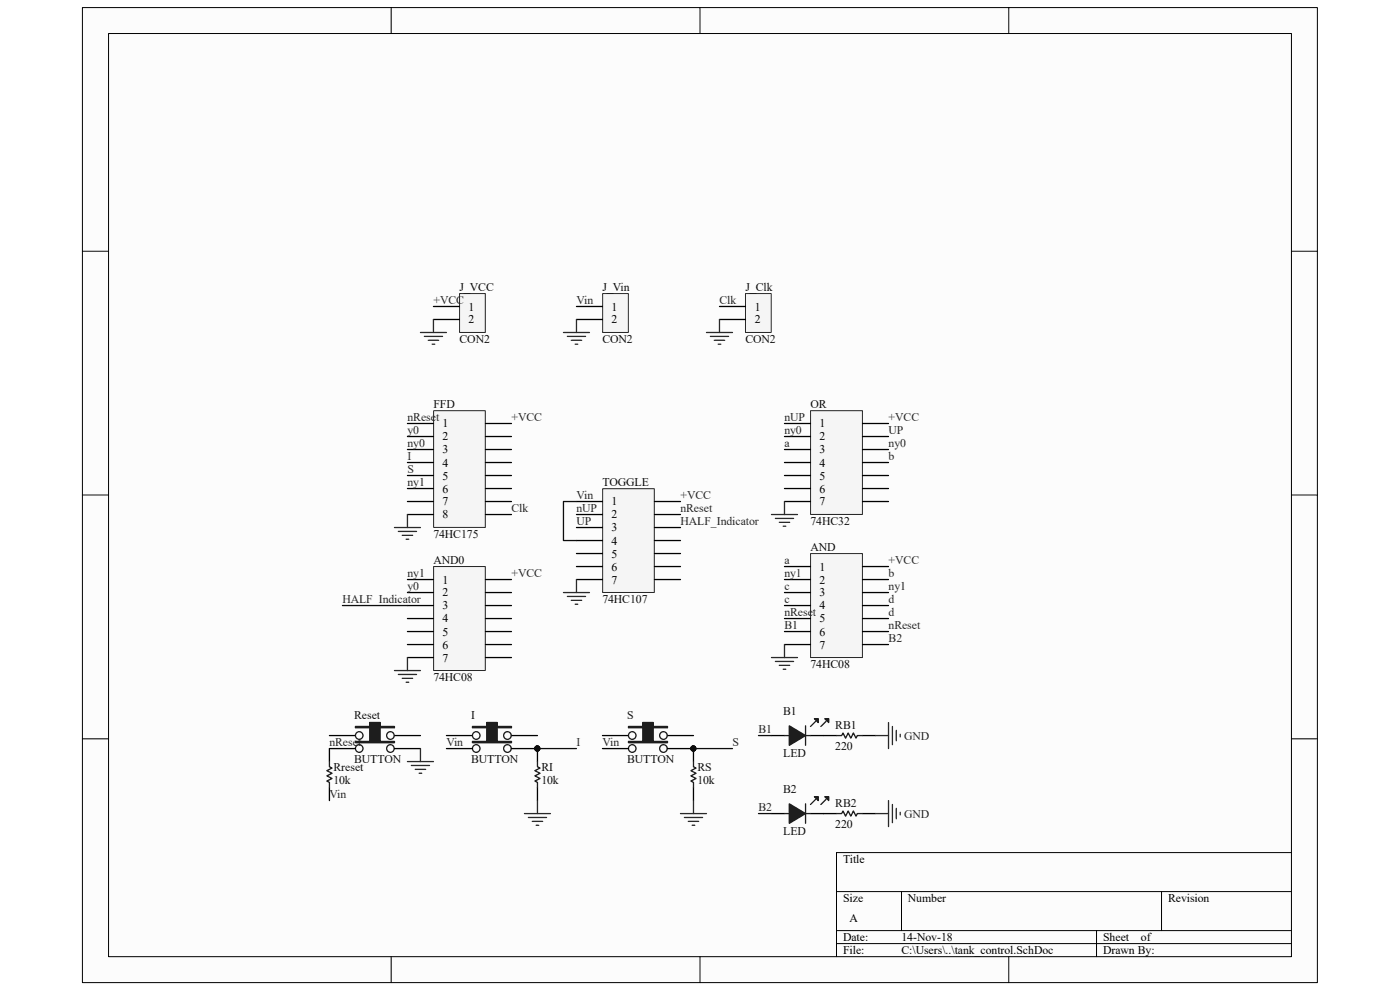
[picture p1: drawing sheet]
<svg xmlns="http://www.w3.org/2000/svg" width="297mm" height="210mm" viewBox="0 0 297 210" stroke-linecap="round" stroke-linejoin="round" font-family="sans-serif">
<path d="M17.5 1.7h262v206.7h-262z" fill="#fcfcfc"/>
<path d="M17.5 1.6h262v206.8h-262z" fill="none" stroke="#000" stroke-width=".21"/>
<path d="M23.1 7.2h250.9v195.7h-250.9z" fill="#fcfcfc"/>
<g fill="none" stroke="#000" stroke-width=".21">
<path d="M23 7.1h251v195.8h-251zM83 1.6v5.5M148.5 1.6v5.5M214 1.6v5.5M17.5 53.3h5.5M274 53.3h5.5M17.5 105h5.5M274 105h5.5M17.5 156.7h5.5M274 156.7h5.5M177.5 189.1h96.5M177.5 197.4h96.5"/>
<path d="M191.3 189.1v8.3M232.6 197.4v5.5M246.4 189.1v8.3M274 180.9h-96.5v22M83 202.9v5.5M148.5 202.9v5.5M177.5 200.2h96.5M214 202.9v5.5"/>
</g>
<path d="M97.5 62.3h5.5v8.2h-5.5z" fill="#f5f5f5"/>
<path d="M97.5 62.3h5.5v8.2h-5.5z" fill="none" stroke="#262626" stroke-width=".21"/>
<path d="M92 65h5.5M92 67.8h5.5" fill="none" stroke="#000" stroke-width=".28"/>
<path d="M127.9 62.3h5.4v8.2h-5.4z" fill="#f5f5f5"/>
<path d="M127.8 62.3h5.5v8.2h-5.5z" fill="none" stroke="#262626" stroke-width=".21"/>
<path d="M122.3 65h5.5M122.3 67.8h5.5" fill="none" stroke="#000" stroke-width=".28"/>
<path d="M158.2 62.3h5.4v8.2h-5.4z" fill="#f5f5f5"/>
<path d="M158.2 62.3h5.4v8.2h-5.4z" fill="none" stroke="#262626" stroke-width=".21"/>
<path d="M152.6 65h5.6M152.6 67.8h5.6" fill="none" stroke="#000" stroke-width=".28"/>
<path d="M92 87.2h11v24.7h-11z" fill="#f5f5f5"/>
<path d="M92 87.1h11v24.8h-11z" fill="none" stroke="#262626" stroke-width=".21"/>
<g fill="none" stroke="#000" stroke-width=".28">
<path d="M86.4 89.8h5.6M86.4 92.6h5.6M86.4 95.4h5.6M86.4 98.1h5.6M103 89.8h5.5M103 92.6h5.5M103 95.4h5.5M103 98.1h5.5M86.4 100.9h5.6M86.4 103.6h5.6M86.4 106.4h5.6M86.4 109.2h5.6"/>
<path d="M103 100.9h5.5M103 103.6h5.5M103 106.4h5.5M103 109.2h5.5"/>
</g>
<path d="M127.9 103.7h10.9v22h-10.9z" fill="#f5f5f5"/>
<path d="M127.8 103.7h11v22h-11z" fill="none" stroke="#262626" stroke-width=".21"/>
<g fill="none" stroke="#000" stroke-width=".28">
<path d="M122.3 106.4h5.5M122.3 109.2h5.5M122.3 111.9h5.5M122.3 114.7h5.5M122.3 117.4h5.5M138.8 106.4h5.6M138.8 109.2h5.6M138.8 111.9h5.6M138.8 114.7h5.6M138.8 117.4h5.6M122.3 120.2h5.5M122.3 122.9h5.5"/>
<path d="M138.8 120.2h5.6M138.8 122.9h5.6M163.7 156h2.7M171.9 156h2.8"/>
</g>
<path d="M170.9 154v4.1" fill="none" stroke="#1c1c1c" stroke-width=".28"/>
<path d="M167.5 154l3.4 2-3.4 2.1z" fill="#1c1c1c"/>
<path d="M166.4 156h1.1M167.5 154l3.4 2-3.4 2.1zM170.9 156h1M173.1 153l-1.2 1.1M175.3 153l-1.1 1.1" fill="none" stroke="#1c1c1c" stroke-width=".28"/>
<path d="M175 152.5h.8v.8z" fill="#1c1c1c"/>
<path d="M175 152.5h.8v.8z" fill="none" stroke="#1c1c1c" stroke-width=".28"/>
<path d="M172.8 152.5h.8v.8z" fill="#1c1c1c"/>
<path d="M172.8 152.5h.8v.8zM170.9 170.5v4.2" fill="none" stroke="#1c1c1c" stroke-width=".28"/>
<path d="M163.7 172.6h2.7M171.9 172.6h2.8" fill="none" stroke="#000" stroke-width=".28"/>
<path d="M167.5 170.5l3.4 2.1-3.4 2.1z" fill="#1c1c1c"/>
<path d="M166.4 172.6h1.1M167.5 170.5l3.4 2.1-3.4 2.1zM170.9 172.6h1M173.1 169.6l-1.2 1.1M175.3 169.6l-1.1 1.1" fill="none" stroke="#1c1c1c" stroke-width=".28"/>
<path d="M175 169h.8v.8z" fill="#1c1c1c"/>
<path d="M175 169h.8v.8z" fill="none" stroke="#1c1c1c" stroke-width=".28"/>
<path d="M172.8 169h.8v.8z" fill="#1c1c1c"/>
<path d="M172.8 169h.8v.8z" fill="none" stroke="#1c1c1c" stroke-width=".28"/>
<path d="M69.9 156h5.5M83.7 156h5.5" fill="none" stroke="#000" stroke-width=".28"/>
<path d="M75.4 154.1h3v-.8h2.2v.8h3.1v.3h-8.3z" fill-rule="evenodd" fill="#1c1c1c"/>
<g fill="none" stroke="#1c1c1c" stroke-width=".28">
<path d="M75.4 154.1h3v-.8h2.2v.8h3.1v.3h-8.3z"/>
<circle cx="76.2" cy="158.8" r=".81"/>
<circle cx="76.2" cy="156" r=".81"/>
<circle cx="82.8" cy="158.8" r=".81"/>
<circle cx="82.8" cy="156" r=".81"/>
</g>
<path d="M78.4 153.3h2.2v4h3.1v.3h-8.3v-.3h3z" fill-rule="evenodd" fill="#1c1c1c"/>
<path d="M78.4 153.3h2.2v4h3.1v.3h-8.3v-.3h3z" fill="none" stroke="#1c1c1c" stroke-width=".28"/>
<path d="M69.9 158.8h5.5M83.7 158.8h5.5M94.7 156h5.5M108.5 156h5.5" fill="none" stroke="#000" stroke-width=".28"/>
<path d="M100.2 154.1h3.1v-.8h2.2v.8h3v.3h-8.3z" fill-rule="evenodd" fill="#1c1c1c"/>
<g fill="none" stroke="#1c1c1c" stroke-width=".28">
<path d="M100.2 154.1h3.1v-.8h2.2v.8h3v.3h-8.3z"/>
<circle cx="101" cy="158.8" r=".81"/>
<circle cx="101" cy="156" r=".81"/>
<circle cx="107.6" cy="158.8" r=".81"/>
<circle cx="107.6" cy="156" r=".81"/>
</g>
<path d="M103.3 153.3h2.2v4h3v.3h-8.3v-.3h3.1z" fill-rule="evenodd" fill="#1c1c1c"/>
<path d="M103.3 153.3h2.2v4h3v.3h-8.3v-.3h3.1z" fill="none" stroke="#1c1c1c" stroke-width=".28"/>
<path d="M94.7 158.8h5.5M108.5 158.8h5.5M127.8 156h5.5M141.6 156h5.5" fill="none" stroke="#000" stroke-width=".28"/>
<circle cx="114" cy="158.8" r=".53" fill="#0e0e0e" stroke="#0e0e0e" stroke-width=".21"/>
<path d="M133.3 154.1h3.1v-.8h2.2v.8h3v.3h-8.3z" fill-rule="evenodd" fill="#1c1c1c"/>
<g fill="none" stroke="#1c1c1c" stroke-width=".28">
<path d="M133.3 154.1h3.1v-.8h2.2v.8h3v.3h-8.3z"/>
<circle cx="134.1" cy="156" r=".81"/>
<circle cx="134.1" cy="158.8" r=".81"/>
<circle cx="140.7" cy="156" r=".81"/>
<circle cx="140.7" cy="158.8" r=".81"/>
</g>
<path d="M136.4 153.3h2.2v4h3v.3h-8.3v-.3h3.1z" fill-rule="evenodd" fill="#1c1c1c"/>
<path d="M136.4 153.3h2.2v4h3v.3h-8.3v-.3h3.1zM177.5 156h1.1l.2-.5 .6 1.1 .5-1.1 .6 1.1 .5-1.1 .6 1.1 .3-.6h1.1M114 161.6v1.1l.6 .2-1.1 .6 1.1 .5-1.1 .6 1.1 .5-1.1 .6 .5 .3v1.1M147.1 161.6v1.1l.6 .2-1.1 .6 1.1 .5-1.1 .6 1.1 .5-1.1 .6 .5 .3v1.1M177.5 172.6h1.1l.2-.6 .6 1.1 .5-1.1 .6 1.1 .5-1.1 .6 1.1 .3-.5h1.1" fill="none" stroke="#1c1c1c" stroke-width=".28"/>
<path d="M114 158.8v2.8M127.8 158.8h5.5M141.6 158.8h5.5v2.8M174.7 156h2.8M183 156h2.7M114 167.1v2.7M147.1 167.1v2.7M174.7 172.6h2.8M183 172.6h2.7" fill="none" stroke="#000" stroke-width=".28"/>
<g fill="#0e0e0e" stroke="#0e0e0e" stroke-width=".21">
<circle cx="147.1" cy="158.8" r=".53"/>
<circle cx="114" cy="158.8" r=".53"/>
</g>
<g fill="none" stroke="#262626" stroke-width=".28">
<path d="M83.7 111.9h5.5M84.5 112.7h3.9M85.3 113.6h2.2M86.2 114.4h.5M86.4 109.2v2.7M119.5 125.7h5.6M120.4 126.5h3.8M121.2 127.4h2.2M122 128.2h.6M122.3 122.9v2.8M185.7 156h2.8M188.5 153.3v5.5"/>
<path d="M189.3 154.1v3.9M190.2 154.9v2.2M191 155.8v.5M111.3 172.6h5.5M112.1 173.4h3.9M112.9 174.2h2.2M113.7 175.1h.6M114 169.8v2.8M144.4 172.6h5.5M145.2 173.4h3.9M146 174.2h2.2M146.8 175.1h.6"/>
<path d="M147.1 169.8v2.8M185.7 172.6h2.8M188.5 169.8v5.5M189.3 170.7v3.8M190.2 171.5v2.2M191 172.3v.6"/>
</g>
<path d="M172 117.5h11v22h-11z" fill="#f5f5f5"/>
<path d="M172 117.4h11v22.1h-11z" fill="none" stroke="#262626" stroke-width=".21"/>
<g fill="none" stroke="#000" stroke-width=".28">
<path d="M166.4 120.2h5.5M166.4 122.9h5.5M166.4 125.7h5.5M166.4 128.5h5.5M166.4 131.2h5.5M166.4 134h5.5M166.4 136.7h5.5M183 120.2h5.5M183 122.9h5.5M183 125.7h5.5M183 128.5h5.5M183 131.2h5.5"/>
<path d="M183 134h5.5M183 136.7h5.5"/>
</g>
<path d="M172 87.2h11v21.9h-11z" fill="#f5f5f5"/>
<path d="M172 87.1h11v22h-11z" fill="none" stroke="#262626" stroke-width=".21"/>
<g fill="none" stroke="#000" stroke-width=".28">
<path d="M166.4 89.8h5.5M166.4 92.6h5.5M166.4 95.4h5.5M166.4 98.1h5.5M183 89.8h5.5M183 92.6h5.5M183 95.4h5.5M183 98.1h5.5M166.4 100.9h5.5M166.4 103.6h5.5M166.4 106.4h5.5M183 100.9h5.5"/>
<path d="M183 103.6h5.5M183 106.4h5.5"/>
</g>
<g fill="none" stroke="#262626" stroke-width=".28">
<path d="M89.2 70.5h5.5M90 71.4h3.9M90.9 72.2h2.2M91.7 73h.5M92 67.8v2.7M119.5 70.5h5.6M120.4 71.4h3.8M121.2 72.2h2.2M122 73h.6M122.3 67.8v2.7M149.9 70.5h5.5M150.7 71.4h3.9"/>
<path d="M151.5 72.2h2.2M152.4 73h.5M152.6 67.8v2.7M163.7 109.2h5.5M164.5 110h3.9M165.3 110.8h2.2M166.2 111.6h.5M166.4 106.4v2.8M163.7 139.5h5.5M166.4 136.7v2.8M164.5 140.3h3.9M165.3 141.1h2.2"/>
<path d="M166.2 142h.5"/>
</g>
<path d="M92 120.2h11v22h-11z" fill="#f5f5f5"/>
<path d="M92 120.2h11v22h-11z" fill="none" stroke="#262626" stroke-width=".21"/>
<g fill="none" stroke="#000" stroke-width=".28">
<path d="M86.4 122.9h5.6M86.4 125.7h5.6M86.4 128.5h5.6M86.4 131.2h5.6M86.4 134h5.6M86.4 136.7h5.6M86.4 139.5h5.6M103 122.9h5.5M103 125.7h5.5M103 128.5h5.5M103 131.2h5.5M103 134h5.5"/>
<path d="M103 136.7h5.5M103 139.5h5.5M69.9 158.8v2.8M69.9 167.1v2.7"/>
</g>
<path d="M86.4 139.5v2.8M83.7 142.3h5.5M84.5 143.1h3.9M85.3 143.9h2.2M86.2 144.7h.5M89.2 158.8v2.8M86.4 161.6h5.6M87.3 162.4h3.8M88.1 163.2h2.2M88.9 164h.6" fill="none" stroke="#262626" stroke-width=".28"/>
<path d="M69.9 161.6v1.1l.5 .2-1.1 .6 1.1 .5-1.1 .6 1.1 .5-1.1 .6 .6 .3v1.1" fill="none" stroke="#1c1c1c" stroke-width=".28"/>
<path d="M122.3 106.4h-2.8v8.3h2.8M72.6 128.5h13.8M114 158.8h8.3M147.1 158.8h8.3M160.9 156h2.8M160.9 172.6h2.8" fill="none" stroke="#0e0e0e" stroke-width=".28"/>
<g fill="#0e0e0e" stroke="#0e0e0e" stroke-width=".21">
<circle cx="114" cy="158.8" r=".53"/>
<circle cx="147.1" cy="158.8" r=".53"/>
</g>
<g font-size="2.5" fill="#262626">
<text x="91.9" y="64.5">+VCC</text>
<text x="122.3" y="64.5">Vin</text>
<text x="152.7" y="64.5">Clk</text>
<text x="86.4" y="89.3">nReset</text>
<text x="108.5" y="89.3">+VCC</text>
<text x="166.4" y="89.3">nUP</text>
<text x="188.5" y="89.3">+VCC</text>
<text x="86.4" y="92.1">y0</text>
<text x="86.4" y="94.8">ny0</text>
<text x="166.4" y="92.1">ny0</text>
<text x="166.4" y="94.8">a</text>
<text x="188.5" y="92.1">UP</text>
<text x="188.5" y="94.8">ny0</text>
<text x="86.4" y="97.6">I</text>
<text x="86.4" y="100.3">S</text>
<text x="188.5" y="97.6">b</text>
<text x="86.4" y="103.1">ny1</text>
<text x="122.3" y="105.8">Vin</text>
<text x="144.4" y="105.8">+VCC</text>
<text x="108.5" y="108.6">Clk</text>
<text x="122.3" y="111.4">UP</text>
<text x="122.3" y="108.6">nUP</text>
<text x="144.4" y="108.6">nReset</text>
<text x="144.4" y="111.4">HALF_Indicator</text>
<text x="166.4" y="119.6">a</text>
<text x="188.5" y="119.6">+VCC</text>
<text x="86.4" y="125.2">y0</text>
<text x="86.4" y="122.4">ny1</text>
<text x="108.5" y="122.4">+VCC</text>
<text x="166.4" y="125.2">c</text>
<text x="166.4" y="122.4">ny1</text>
<text x="188.5" y="122.4">b</text>
<text x="188.5" y="125.2">ny1</text>
<text x="72.6" y="127.9">HALF_Indicator</text>
<text x="166.4" y="130.7">nReset</text>
<text x="166.4" y="127.9">c</text>
<text x="188.5" y="127.9">d</text>
<text x="188.5" y="130.7">d</text>
<text x="166.4" y="133.4">B1</text>
<text x="188.5" y="133.4">nReset</text>
<text x="188.5" y="136.2">B2</text>
<text x="160.9" y="155.5">B1</text>
<text x="69.9" y="158.2">nReset</text>
<text x="94.7" y="158.2">Vin</text>
<text x="122.3" y="158.2">I</text>
<text x="127.8" y="158.2">Vin</text>
<text x="155.4" y="158.2">S</text>
<text x="191.8" y="156.9">GND</text>
<text x="69.9" y="169.3">Vin</text>
<text x="160.9" y="172">B2</text>
<text x="191.8" y="173.4">GND</text>
</g>
<g font-size="2.5" fill="#0e0e0e">
<text x="97.5" y="61.7">J_VCC</text>
<text x="127.8" y="61.7">J_Vin</text>
<text x="158.2" y="61.7">J_Clk</text>
<text x="97.5" y="72.8">CON2</text>
<text x="127.8" y="72.8">CON2</text>
<text x="158.2" y="72.8">CON2</text>
<text x="91.9" y="86.5">FFD</text>
<text x="172" y="86.5">OR</text>
<text x="127.8" y="103.1">TOGGLE</text>
<text x="172" y="111.4">74HC32</text>
<text x="91.9" y="114.1">74HC175</text>
<text x="91.9" y="119.6">AND0</text>
<text x="172" y="116.9">AND</text>
<text x="127.8" y="127.9">74HC107</text>
<text x="172" y="141.7">74HC08</text>
<text x="91.9" y="144.5">74HC08</text>
<text x="75.1" y="152.5">Reset</text>
<text x="99.9" y="152.5">I</text>
<text x="133.1" y="152.5">S</text>
<text x="166.2" y="151.6">B1</text>
<text x="177.2" y="154.7">RB1</text>
<text x="75.1" y="161.8">BUTTON</text>
<text x="99.9" y="161.8">BUTTON</text>
<text x="133.1" y="161.8">BUTTON</text>
<text x="166.2" y="160.6">LED</text>
<text x="177.2" y="159.1">220</text>
<text x="70.7" y="163.5">Rreset</text>
<text x="70.7" y="166.2">10k</text>
<text x="114.9" y="163.5">RI</text>
<text x="114.9" y="166.2">10k</text>
<text x="148" y="163.5">RS</text>
<text x="148" y="166.2">10k</text>
<text x="166.2" y="168.2">B2</text>
<text x="177.2" y="171.2">RB2</text>
<text x="166.2" y="177.2">LED</text>
<text x="177.2" y="175.6">220</text>
</g>
<g font-size="2.5">
<text x="99.4" y="65.9">1</text>
<text x="129.8" y="65.9">1</text>
<text x="160.1" y="65.9">1</text>
<text x="99.4" y="68.6">2</text>
<text x="129.8" y="68.6">2</text>
<text x="160.1" y="68.6">2</text>
<text x="93.9" y="90.7">1</text>
<text x="93.9" y="93.4">2</text>
<text x="173.9" y="90.7">1</text>
<text x="173.9" y="93.4">2</text>
<text x="93.9" y="96.2">3</text>
<text x="93.9" y="99">4</text>
<text x="93.9" y="101.7">5</text>
<text x="173.9" y="96.2">3</text>
<text x="173.9" y="99">4</text>
<text x="173.9" y="101.7">5</text>
<text x="93.9" y="104.5">6</text>
<text x="93.9" y="107.2">7</text>
<text x="129.8" y="107.2">1</text>
<text x="173.9" y="104.5">6</text>
<text x="173.9" y="107.2">7</text>
<text x="93.9" y="110">8</text>
<text x="129.8" y="110">2</text>
<text x="129.8" y="112.7">3</text>
<text x="129.8" y="115.5">4</text>
<text x="129.8" y="118.3">5</text>
<text x="93.9" y="123.8">1</text>
<text x="129.8" y="121">6</text>
<text x="129.8" y="123.8">7</text>
<text x="173.9" y="121">1</text>
<text x="173.9" y="123.8">2</text>
<text x="93.9" y="126.5">2</text>
<text x="93.9" y="129.3">3</text>
<text x="173.9" y="126.5">3</text>
<text x="173.9" y="129.3">4</text>
<text x="93.9" y="132">4</text>
<text x="93.9" y="134.8">5</text>
<text x="93.9" y="137.6">6</text>
<text x="173.9" y="132">5</text>
<text x="173.9" y="134.8">6</text>
<text x="173.9" y="137.6">7</text>
<text x="93.9" y="140.3">7</text>
<text x="178.9" y="183.1">Title</text>
<text x="178.9" y="191.3">Size</text>
<text x="192.6" y="191.3">Number</text>
<text x="247.8" y="191.3">Revision</text>
<text x="180.2" y="195.5">A</text>
<text x="178.9" y="199.6">Date:</text>
<text x="178.9" y="202.4">File:</text>
<text x="191.3" y="199.6">14-Nov-18</text>
<text x="191.3" y="202.4">C:\Users\..\tank_control.SchDoc</text>
<text x="234" y="199.6">Sheet</text>
<text x="234" y="202.4">Drawn By:</text>
<text x="242.1" y="199.6">of</text>
</g>
</svg>
